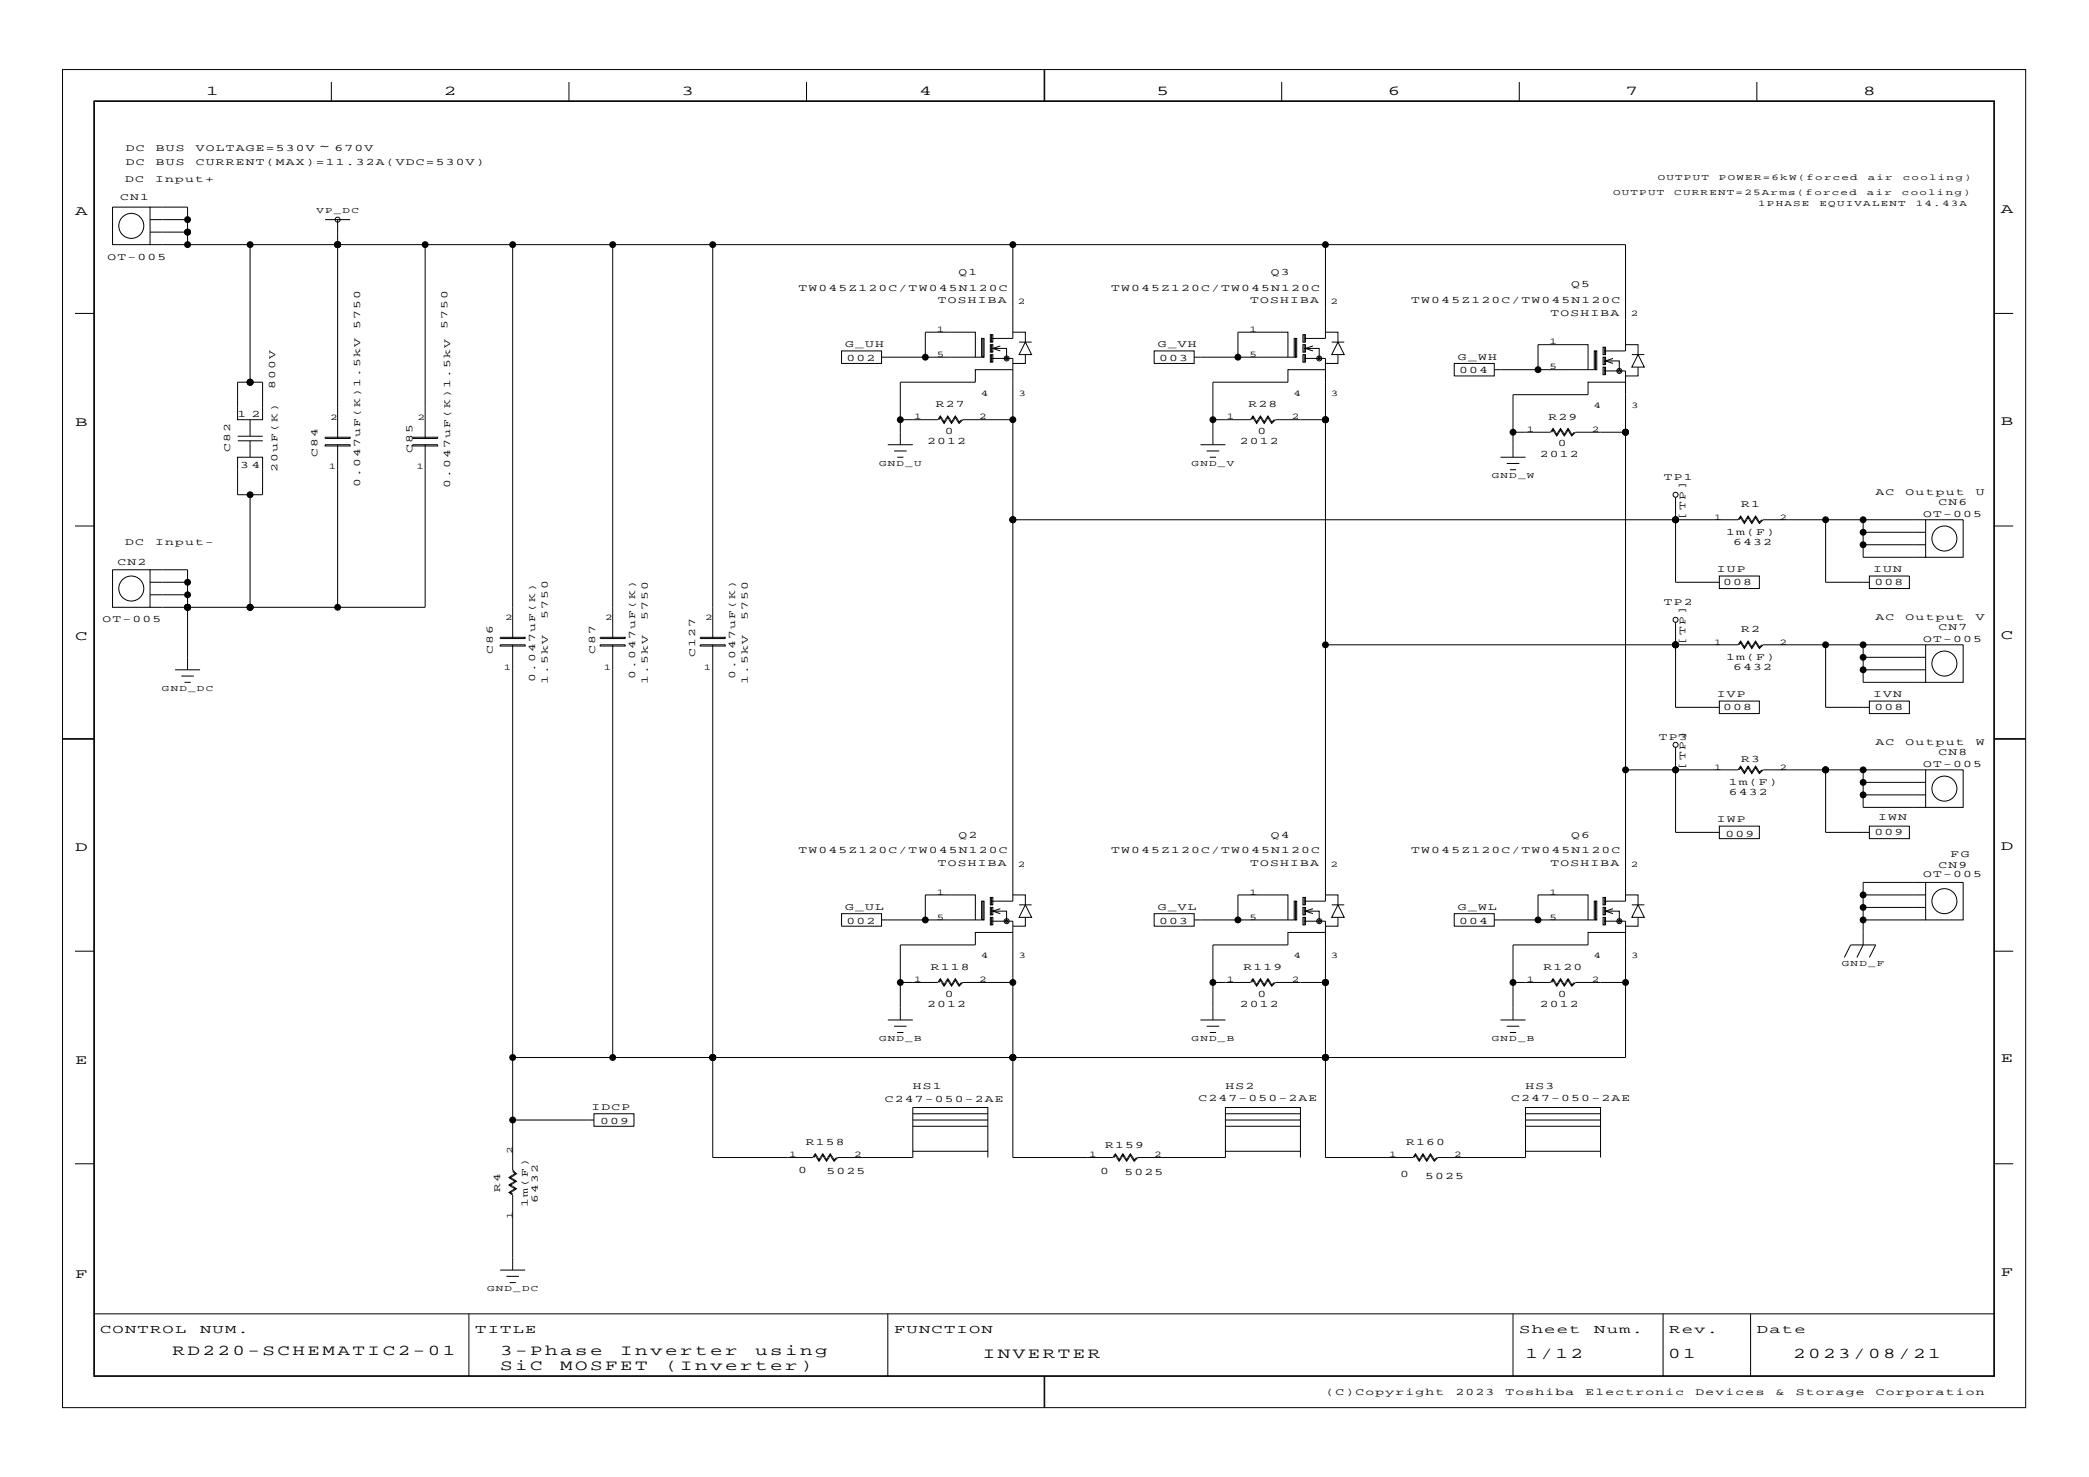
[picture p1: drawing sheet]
<svg xmlns="http://www.w3.org/2000/svg" width="420mm" height="297mm" viewBox="0 0 420 297" stroke-linecap="round" stroke-linejoin="round" font-family="sans-serif">
<g fill="none" stroke="#000" stroke-width=".2">
<path d="M12.6 14h394.8v269.1h-394.8zM66.6 16.5v3.8M114.4 16.5v3.8M162.2 16.5v3.8M210 14v6.3M210.1 14v6.3M257.8 16.5v3.8M305.6 16.5v3.8M353.4 16.5v3.8M18.9 20.3h382.2v256.5h-382.2zM19 20.4h382v256.3h-382zM22.6 41.7h7.6v7.5h-7.6z"/>
<path d="M30.2 41.7h7.5v7.5M30.2 49.2h296.7v21.4h-4.2M30.2 44.2h7.5M30.2 46.7h7.5M50.3 49.2v27.7M65.4 44.2h5M67.9 44.2v44M85.5 49.2v39M103.1 49.2v79.2M123.2 49.2v79.2M143.4 49.2v79.2M203.7 49.2v18.9h-4.3"/>
<path d="M266.6 49.2v18.9h-4.3M15.1 63h3.8M47.8 76.9h5v7.5h-5zM169.3 70.6h8v2.5h-8zM186.1 71.8v-5h10.1v5M197.4 71.8h-20.1M197.4 71.8h.3v-3.7h.2v3.7h-.2M197.7 68.1h-.3v3.7M199.2 71.3h.5v1.5h-.5zM199.2 69.3h.5v1.5h-.5zM199.2 67.3h.5v1.5h-.5zM199.4 70.1h3.1v2"/>
<path d="M199.4 72.1h4.3v109.1h-4.3M199.4 67.3v1.5M199.4 69.3v1.5M199.4 71.3v1.5M201.2 69.6l-1.5 .5 1.5 .5M203.7 66.8h2.5v2M203.7 74.3h-7.5v2.6h-15.1v12.5M205 68.8h2.5M206.2 71.3v1.8h-2.5M206.2 68.8l1.3 2.5h-2.5zM232.1 70.6h8.1v2.5h-8.1zM249 71.8v-5h10v5"/>
<path d="M260.3 71.8h-20.1M260.3 71.8h.2v-3.7h.3v3.7h-.3M260.5 68.1h-.2v3.7M262.1 71.3h.5v1.5h-.5zM262.1 69.3h.5v1.5h-.5zM262.1 67.3h.5v1.5h-.5zM262.3 70.1h3v2M262.3 72.1h4.3v109.1h-4.3M262.3 67.3v1.5M262.3 69.3v1.5M262.3 71.3v1.5M264.1 69.6l-1.5 .5 1.5 .5"/>
<path d="M266.6 66.8h2.5v2M266.6 74.3h-7.6v2.6h-15v12.5M267.8 68.8h2.6M269.1 71.3v1.8h-2.5M269.1 68.8l1.3 2.5h-2.6zM292.5 73.1h8v2.5h-8zM309.3 74.3v-5h10.1v5M320.7 74.3h-20.2M320.7 74.3h.2v-3.7h.3v3.7h-.3M320.9 70.6h-.2v3.7M322.4 73.8h.5v1.6h-.5zM322.4 71.8h.5v1.5h-.5z"/>
<path d="M322.4 69.8h.5v1.5h-.5zM322.7 72.6h3v2M322.7 74.6h4.2v106.6h-4.2M322.7 69.8v1.5M322.7 71.8v1.5M322.7 73.8v1.6M324.4 72.1l-1.5 .5 1.5 .5M326.9 69.3h2.6v2M326.9 76.9h-7.5v2.5h-15.1v12.6M328.2 71.3h2.5M329.5 73.8v1.8h-2.6M329.5 71.3l1.2 2.5h-2.5z"/>
<path d="M401.1 63h3.8M47.8 92h5v7.5h-5zM47.8 87.7h5M47.8 88.7h5.1M50.3 84.4v3.3M50.3 88.6v3.3M50.3 99.5v22.6M65.4 87.9h5v.3h-5zM65.4 89.4h5v.3h-5zM67.9 89.4v32.7M83 87.9h5v.3h-5zM83 89.4h5v.3h-5z"/>
<path d="M85.5 89.4v32.7h-55.3M178.6 89.4h5M179.8 90.7h2.5M180.4 92h1.3M181.1 84.4h7.5l.5-.7 .8 1.2 .7-1.2 .8 1.2 .7-1.2 .8 1.2 .5-.5M188.9 84.4l.2-.5 .8 1.3 .7-1.3 .8 1.3 .7-1.3 .8 1.3 .8-.8h10M241.4 89.4h5.1M242.7 90.7h2.5M243.3 92h1.3M244 84.4h7.5l.5-.7 .8 1.2 .7-1.2 .8 1.2 .7-1.2 .8 1.2 .5-.5M251.7 84.4l.3-.5 .8 1.3 .7-1.3 .8 1.3 .7-1.3 .8 1.3 .7-.8h10.1M301.8 92h5"/>
<path d="M303.1 93.2h2.5M303.7 94.5h1.2M304.3 86.9h7.6l.5-.7 .7 1.2 .8-1.2 .7 1.2 .8-1.2 .7 1.2 .5-.5M312.1 86.9l.3-.5 .7 1.3 .8-1.3 .7 1.3 .8-1.3 .7 1.3 .8-.8h10M15.1 105.8h3.8M22.6 114.6h7.6v7.5h-7.6zM30.2 114.6h7.5v20.1M30.2 117.1h7.5M30.2 119.6h7.5M203.7 104.5h145.9l.5-.7 .7 1.2 .8-1.2 .7 1.2 .8-1.2 .8 1.2 .5-.5M337 100v17.1h8.8M345.8 115.8h8.1v2.6h-8.1z"/>
<path d="M349.8 104.5l.3-.5 .7 1.3 .8-1.3 .7 1.3 .8-1.3 .8 1.3 .7-.8h32.7M367.2 104.5v12.6h8.8M374.7 104.5v7.6h12.6M374.7 107h12.6M374.7 109.6h12.6M376 115.8h8v2.6h-8zM387.3 104.5h7.6v7.6h-7.6zM401.1 105.8h3.8M35.2 134.7h5M36.5 136h2.5M37.1 137.2h1.3M100.6 128.2h5v.2h-5z"/>
<path d="M100.6 129.7h5v.2h-5zM103.1 129.7v105.6l.8 .8-1.3 .7 1.3 .8-1.3 .7 1.3 .8-1.3 .7 .5 .3M120.7 128.2h5v.2h-5zM120.7 129.7h5v.2h-5zM123.2 129.7v83M140.8 128.2h5.1v.2h-5.1zM140.8 129.7h5.1v.2h-5.1zM143.4 129.7v103.1h20.1l.5-.8 .7 1.3 .8-1.3 .7 1.3 .8-1.3 .7 1.3 .6-.5M266.6 129.7h83l.5-.8 .7 1.3 .8-1.3 .7 1.3 .8-1.3 .8 1.3 .5-.5M337 125.2v17.1h8.8M349.8 129.7l.3-.5 .7 1.2 .8-1.2 .7 1.2 .8-1.2 .8 1.2 .7-.7h32.7M367.2 129.7v12.6h8.8"/>
<path d="M374.7 129.7v7.5h12.6M374.7 134.7h12.6M374.7 132.2h12.6M387.3 129.7h7.6v7.5h-7.6zM12.6 148.7h6.3M12.6 148.5h6.3M326.9 154.8h22.7l.5-.7 .7 1.2 .8-1.2 .7 1.2 .8-1.2 .8 1.2 .5-.5M337 150.3v17.1h8.8M345.8 141h8.1v2.5h-8.1zM349.8 154.8l.3-.5 .7 1.3 .8-1.3 .7 1.3 .8-1.3 .8 1.3 .7-.8h32.7M367.2 154.8v12.6h8.8M374.7 154.8v7.6h12.6"/>
<path d="M374.7 157.3h12.6M374.7 159.9h12.6M376 141h8v2.5h-8zM387.3 154.8h7.6v7.6h-7.6zM401.1 148.7h6.3M401.1 148.5h6.3M203.7 180h2.5v2M266.6 180h2.5v2M326.9 180h2.6v2M345.8 166.1h8.1v2.6h-8.1zM374.7 180h12.6M376 166.1h8v2.6h-8z"/>
<path d="M387.3 177.5h7.6v7.5h-7.6zM387.3 177.5h-12.6v12.5l-1.2 2.6M15.1 191.3h3.8M169.3 183.7h8v2.6h-8zM181.1 197.6h7.5l.5-.8 .8 1.3 .7-1.3 .8 1.3 .7-1.3 .8 1.3 .5-.5M186.1 185v-5h10.1v5M188.9 197.6l.2-.5 .8 1.2 .7-1.2 .8 1.2 .7-1.2 .8 1.2 .8-.7h10M197.4 185h-20.1M197.4 185h.3v-3.8h.2v3.8h-.2M197.7 181.2h-.3v3.8M199.2 184.5h.5v1.5h-.5zM199.2 182.5h.5v1.5h-.5z"/>
<path d="M199.2 180.5h.5v1.5h-.5zM199.4 185.3h4.3v47.5h20.1l.5-.8 .8 1.3 .7-1.3 .8 1.3 .8-1.3 .7 1.3 .5-.5M199.4 183.2h3.1v2.1M199.4 180.5v1.5M199.4 182.5v1.5M199.4 184.5v1.5M201.2 182.7l-1.5 .5 1.5 .5M203.7 187.5h-7.5v2.5h-15.1v15.1M205 182h2.5M206.2 184.5v1.8h-2.5M206.2 182l1.3 2.5h-2.5zM232.1 183.7h8.1v2.6h-8.1z"/>
<path d="M244 197.6h7.5l.5-.8 .8 1.3 .7-1.3 .8 1.3 .7-1.3 .8 1.3 .5-.5M249 185v-5h10v5M251.7 197.6l.3-.5 .8 1.2 .7-1.2 .8 1.2 .7-1.2 .8 1.2 .7-.7h10.1M260.3 185h-20.1M260.3 185h.2v-3.8h.3v3.8h-.3M260.5 181.2h-.2v3.8M262.1 184.5h.5v1.5h-.5zM262.1 182.5h.5v1.5h-.5zM262.1 180.5h.5v1.5h-.5zM262.3 185.3h4.3v47.5h17.6l.5-.8 .7 1.3 .8-1.3 .8 1.3 .7-1.3 .8 1.3 .5-.5M262.3 183.2h3v2.1M262.3 180.5v1.5"/>
<path d="M262.3 182.5v1.5M262.3 184.5v1.5M264.1 182.7l-1.5 .5 1.5 .5M266.6 187.5h-7.6v2.5h-15v15.1M267.8 182h2.6M269.1 184.5v1.8h-2.5M269.1 182l1.3 2.5h-2.6zM292.5 183.7h8v2.6h-8zM304.3 197.6h7.6l.5-.8 .7 1.3 .8-1.3 .7 1.3 .8-1.3 .7 1.3 .5-.5M309.3 185v-5h10.1v5M312.1 197.6l.3-.5 .7 1.2 .8-1.2 .7 1.2 .8-1.2 .7 1.2 .8-.7h10M320.7 185h-20.2"/>
<path d="M320.7 185h.2v-3.8h.3v3.8h-.3M320.9 181.2h-.2v3.8M322.4 184.5h.5v1.5h-.5zM322.4 182.5h.5v1.5h-.5zM322.4 180.5h.5v1.5h-.5zM322.7 183.2h3v2.1M322.7 185.3h4.2v27.4h-223.8M322.7 180.5v1.5M322.7 182.5v1.5M322.7 184.5v1.5M324.4 182.7l-1.5 .5 1.5 .5M326.9 187.5h-7.5v2.5h-15.1v15.1"/>
<path d="M328.2 182h2.5M329.5 184.5v1.8h-2.6M329.5 182l1.2 2.5h-2.5zM371 192.6l1.2-2.6h5l-1.2 2.6M374.7 185h12.6M374.7 182.5h12.6M401.1 191.3h3.8M178.6 205.1h5M179.8 206.4h2.5M180.4 207.6h1.3M241.4 205.1h5.1M242.7 206.4h2.5"/>
<path d="M243.3 207.6h1.3M301.8 205.1h5M303.1 206.4h2.5M303.7 207.6h1.2M15.1 234h3.8M103.1 235.6l.5 .5-1.2 .7 1.2 .8-1.2 .7 1.2 .8-1.2 .7 .7 .5v15.1M103.1 225.2h16.4M119.5 224h8v2.5h-8zM183.6 222.7h15.1v8.8h-15.1zM183.6 231.5v1.3h-15.1l-.8 .7-.7-1.2-.8 1.2-.7-1.2-.8 1.2-.7-1.2-.3 .5M183.6 226.5h15.1M183.6 225.2h15.1"/>
<path d="M183.6 224h15.1M198.7 231.5v1.3M246.5 222.7h15.1v8.8h-15.1zM246.5 231.5v1.3h-17.6l-.8 .7-.7-1.2-.8 1.2-.8-1.2-.7 1.2-.8-1.2-.2 .5M246.5 226.5h15.1M246.5 225.2h15.1M246.5 224h15.1M261.6 231.5v1.3M306.8 222.7h15.1v8.8h-15.1zM306.8 231.5v1.3h-17.6l-.7 .7-.8-1.2-.7 1.2-.8-1.2-.8 1.2-.7-1.2-.3 .5M306.8 226.5h15.1M306.8 225.2h15.1"/>
<path d="M306.8 224h15.1M321.9 231.5v1.3M401.1 234h3.8M100.6 255.4h5M101.9 256.7h2.5M102.5 257.9h1.2M18.9 264.2h382.2M94.3 264.2v12.6M178.6 264.2v12.6M210 276.8v6.3M210.1 276.8v6.3M304.3 264.2v12.6"/>
<path d="M334.5 264.2v12.6M352.1 264.2v12.6"/>
<circle cx="26.4" cy="45.4" r="2.52"/>
<circle cx="67.9" cy="44.2" r=".5"/>
<circle cx="202.5" cy="72.1" r=".25"/>
<circle cx="202.5" cy="72.1" r=".5"/>
<circle cx="265.3" cy="72.1" r=".25"/>
<circle cx="265.3" cy="72.1" r=".5"/>
<circle cx="325.7" cy="74.6" r=".25"/>
<circle cx="325.7" cy="74.6" r=".5"/>
<circle cx="337" cy="99.5" r=".5"/>
<circle cx="26.4" cy="118.4" r="2.52"/>
<circle cx="391.1" cy="108.3" r="2.51"/>
<circle cx="337" cy="124.6" r=".5"/>
<circle cx="391.1" cy="133.5" r="2.51"/>
<circle cx="337" cy="149.8" r=".5"/>
<circle cx="391.1" cy="158.6" r="2.51"/>
<circle cx="202.5" cy="185.3" r=".5"/>
<circle cx="202.5" cy="185.3" r=".25"/>
<circle cx="265.3" cy="185.3" r=".5"/>
<circle cx="265.3" cy="185.3" r=".25"/>
<circle cx="325.7" cy="185.3" r=".5"/>
<circle cx="325.7" cy="185.3" r=".25"/>
<circle cx="391.1" cy="181.2" r="2.51"/>
</g>
<g fill="#000">
<circle cx="37.7" cy="46.7" r=".69"/>
<circle cx="37.7" cy="44.2" r=".69"/>
<circle cx="37.7" cy="49.2" r=".69"/>
<circle cx="50.3" cy="49.2" r=".69"/>
<circle cx="67.9" cy="49.2" r=".69"/>
<circle cx="85.5" cy="49.2" r=".69"/>
<circle cx="103.1" cy="49.2" r=".69"/>
<circle cx="123.2" cy="49.2" r=".69"/>
<circle cx="143.4" cy="49.2" r=".69"/>
<circle cx="203.7" cy="49.2" r=".69"/>
<circle cx="266.6" cy="49.2" r=".69"/>
<circle cx="50.3" cy="76.9" r=".69"/>
<circle cx="186.1" cy="71.8" r=".69"/>
<circle cx="249" cy="71.8" r=".69"/>
<circle cx="309.3" cy="74.3" r=".69"/>
<circle cx="50.3" cy="99.5" r=".69"/>
<circle cx="181.1" cy="84.4" r=".69"/>
<circle cx="203.7" cy="84.4" r=".69"/>
<circle cx="244" cy="84.4" r=".69"/>
<circle cx="266.6" cy="84.4" r=".69"/>
<circle cx="304.3" cy="86.9" r=".69"/>
<circle cx="326.9" cy="86.9" r=".69"/>
<circle cx="37.7" cy="117.1" r=".69"/>
<circle cx="37.7" cy="119.6" r=".69"/>
<circle cx="203.7" cy="104.5" r=".69"/>
<circle cx="337" cy="104.5" r=".69"/>
<circle cx="367.2" cy="104.5" r=".69"/>
<circle cx="374.7" cy="107" r=".69"/>
<circle cx="374.7" cy="109.6" r=".69"/>
<circle cx="374.7" cy="104.5" r=".69"/>
<circle cx="37.7" cy="122.1" r=".69"/>
<circle cx="50.3" cy="122.1" r=".69"/>
<circle cx="67.9" cy="122.1" r=".69"/>
<circle cx="266.6" cy="129.7" r=".69"/>
<circle cx="337" cy="129.7" r=".69"/>
<circle cx="367.2" cy="129.7" r=".69"/>
<circle cx="374.7" cy="129.7" r=".69"/>
<circle cx="374.7" cy="132.2" r=".69"/>
<circle cx="374.7" cy="134.7" r=".69"/>
<circle cx="326.9" cy="154.8" r=".69"/>
<circle cx="337" cy="154.8" r=".69"/>
<circle cx="367.2" cy="154.8" r=".69"/>
<circle cx="374.7" cy="154.8" r=".69"/>
<circle cx="374.7" cy="159.9" r=".69"/>
<circle cx="374.7" cy="157.3" r=".69"/>
<circle cx="374.7" cy="180" r=".69"/>
<circle cx="181.1" cy="197.6" r=".69"/>
<circle cx="186.1" cy="185" r=".69"/>
<circle cx="203.7" cy="197.6" r=".69"/>
<circle cx="244" cy="197.6" r=".69"/>
<circle cx="249" cy="185" r=".69"/>
<circle cx="266.6" cy="197.6" r=".69"/>
<circle cx="304.3" cy="197.6" r=".69"/>
<circle cx="309.3" cy="185" r=".69"/>
<circle cx="326.9" cy="197.6" r=".69"/>
<circle cx="374.7" cy="185" r=".69"/>
<circle cx="374.7" cy="182.5" r=".69"/>
<circle cx="103.1" cy="212.7" r=".69"/>
<circle cx="123.2" cy="212.7" r=".69"/>
<circle cx="143.4" cy="212.7" r=".69"/>
<circle cx="203.7" cy="212.7" r=".69"/>
<circle cx="266.6" cy="212.7" r=".69"/>
<circle cx="103.1" cy="225.2" r=".69"/>
</g>
<g font-size="3">
<text x="34.7" y="272.5">RD220-SCHEMATIC2-01</text>
<text x="100.6" y="272.5">3-Phase</text>
<text x="100.6" y="275.5">SiC</text>
<text x="112.7" y="275.5">MOSFET</text>
<text x="124.7" y="272.5">Inverter</text>
<text x="133.8" y="275.5">(Inverter)</text>
<text x="151.9" y="272.5">using</text>
<text x="197.7" y="273">INVERTER</text>
<text x="306.8" y="273">1/12</text>
<text x="335.5" y="273">01</text>
<text x="360.6" y="273">2023/08/21</text>
</g>
<g font-size="2.7">
<text x="41.5" y="19">1</text>
<text x="89.3" y="19">2</text>
<text x="137.1" y="19">3</text>
<text x="184.9" y="19">4</text>
<text x="232.6" y="19">5</text>
<text x="279.2" y="19">6</text>
<text x="326.9" y="19">7</text>
<text x="374.7" y="19">8</text>
<text x="15.1" y="43.2">A</text>
<text x="402.4" y="42.9">A</text>
<text x="15.1" y="85.7">B</text>
<text x="402.4" y="85.4">B</text>
<text x="15.1" y="128.7">C</text>
<text x="402.4" y="128.4">C</text>
<text x="15.1" y="171.2">D</text>
<text x="402.4" y="170.9">D</text>
<text x="15.1" y="213.9">E</text>
<text x="402.4" y="213.7">E</text>
<text x="15.1" y="256.9">F</text>
<text x="402.4" y="256.7">F</text>
</g>
<g font-size="2.5">
<text x="20.1" y="268">CONTROL</text>
<text x="40.2" y="268">NUM.</text>
<text x="95.6" y="268">TITLE</text>
<text x="179.8" y="268">FUNCTION</text>
<text x="305.6" y="268">Sheet</text>
<text x="320.7" y="268">Num.</text>
<text x="335.7" y="268">Rev.</text>
<text x="353.4" y="268">Date</text>
</g>
<g font-size="2">
<text x="25.3" y="30.3">DC</text>
<text x="25.3" y="33.3">DC</text>
<text x="31.3" y="30.3">BUS</text>
<text x="31.3" y="33.3">BUS</text>
<text x="39.4" y="30.3">VOLTAGE=530V～670V</text>
<text x="39.4" y="33.3">CURRENT(MAX)=11.32A(VDC=530V)</text>
<text x="24.1" y="40.1">CN1</text>
<text x="25.2" y="36.6">DC</text>
<text x="31.2" y="36.6">Input+</text>
<text x="21.6" y="52.2">OT-005</text>
<text x="160.6" y="58.5">TW045Z120C/TW045N120C</text>
<text x="192.8" y="55.3">Q1</text>
<text x="223.5" y="58.5">TW045Z120C/TW045N120C</text>
<text x="255.6" y="55.3">Q3</text>
<text x="316" y="57.8">Q5</text>
<text x="188.6" y="60.9">TOSHIBA</text>
<text x="251.5" y="60.9">TOSHIBA</text>
<text x="283.9" y="61">TW045Z120C/TW045N120C</text>
<text x="311.8" y="63.5">TOSHIBA</text>
<text x="72.4" y="66.2" transform="rotate(-90 72.4 66.2)">5750</text>
<text x="90" y="66.2" transform="rotate(-90 90 66.2)">5750</text>
<text x="170" y="69.8">G_UH</text>
<text x="232.9" y="69.8">G_VH</text>
<text x="170.3" y="72.6">002</text>
<text x="233.1" y="72.6">003</text>
<text x="293.2" y="72.3">G_WH</text>
<text x="293.5" y="75.1">004</text>
<text x="47.8" y="83.9">1</text>
<text x="50.6" y="83.9">2</text>
<text x="55.3" y="78.2" transform="rotate(-90 55.3 78.2)">800V</text>
<text x="188.2" y="81.9">R27</text>
<text x="251.1" y="81.9">R28</text>
<text x="186.5" y="89.3">2012</text>
<text x="190.1" y="87.3">0</text>
<text x="249.4" y="89.3">2012</text>
<text x="252.9" y="87.3">0</text>
<text x="311.5" y="84.4">R29</text>
<text x="313.3" y="89.8">0</text>
<text x="46.3" y="90.8" transform="rotate(-90 46.3 90.8)">C82</text>
<text x="48.3" y="94.2">3</text>
<text x="50.6" y="94.2">4</text>
<text x="55.8" y="94.8" transform="rotate(-90 55.8 94.8)">20uF(K)</text>
<text x="63.9" y="91.8" transform="rotate(-90 63.9 91.8)">C84</text>
<text x="83" y="91.1" transform="rotate(-90 83 91.1)">C85</text>
<text x="309.7" y="91.8">2012</text>
<text x="72.4" y="97.9" transform="rotate(-90 72.4 97.9)">0.047uF(K)1.5kV</text>
<text x="90.5" y="98.1" transform="rotate(-90 90.5 98.1)">0.047uF(K)1.5kV</text>
<text x="334.6" y="96.5">TP1</text>
<text x="377.2" y="99.5">AC</text>
<text x="383.3" y="99.5">Output</text>
<text x="389.9" y="101.6">CN6</text>
<text x="397.4" y="99.5">U</text>
<text x="339" y="104.5" transform="rotate(-90 339 104.5)">[TP]</text>
<text x="347.2" y="107.5">1m(F)</text>
<text x="350.2" y="102">R1</text>
<text x="386.8" y="104">OT-005</text>
<text x="23.6" y="113.6">CN2</text>
<text x="25.2" y="109.6">DC</text>
<text x="31.2" y="109.6">Input-</text>
<text x="348.6" y="109.6">6432</text>
<text x="345.3" y="115.1">IUP</text>
<text x="346.6" y="117.6">008</text>
<text x="376.7" y="115.1">IUN</text>
<text x="377" y="117.6">008</text>
<text x="20.6" y="125.2">OT-005</text>
<text x="110.2" y="124.5" transform="rotate(-90 110.2 124.5)">5750</text>
<text x="130.3" y="124.6" transform="rotate(-90 130.3 124.6)">5750</text>
<text x="150.4" y="124.6" transform="rotate(-90 150.4 124.6)">5750</text>
<text x="334.6" y="121.6">TP2</text>
<text x="377.2" y="124.6">AC</text>
<text x="383.3" y="124.6">Output</text>
<text x="397.4" y="124.6">V</text>
<text x="99.1" y="131.6" transform="rotate(-90 99.1 131.6)">C86</text>
<text x="119.7" y="131.6" transform="rotate(-90 119.7 131.6)">C87</text>
<text x="339" y="129.7" transform="rotate(-90 339 129.7)">[TP]</text>
<text x="350.2" y="127.2">R2</text>
<text x="386.8" y="129.2">OT-005</text>
<text x="389.9" y="126.7">CN7</text>
<text x="107.6" y="137.1" transform="rotate(-90 107.6 137.1)">0.047uF(K)</text>
<text x="110.2" y="137.6" transform="rotate(-90 110.2 137.6)">1.5kV</text>
<text x="127.8" y="136.6" transform="rotate(-90 127.8 136.6)">0.047uF(K)</text>
<text x="130.3" y="137.6" transform="rotate(-90 130.3 137.6)">1.5kV</text>
<text x="139.8" y="132.1" transform="rotate(-90 139.8 132.1)">C127</text>
<text x="147.9" y="136.6" transform="rotate(-90 147.9 136.6)">0.047uF(K)</text>
<text x="150.4" y="137.6" transform="rotate(-90 150.4 137.6)">1.5kV</text>
<text x="347.2" y="132.7">1m(F)</text>
<text x="348.6" y="134.7">6432</text>
<text x="345.3" y="140.2">IVP</text>
<text x="346.6" y="142.8">008</text>
<text x="376.7" y="140.2">IVN</text>
<text x="377" y="142.8">008</text>
<text x="333.6" y="148.8">TP3</text>
<text x="377.2" y="149.8">AC</text>
<text x="383.3" y="149.8">Output</text>
<text x="397.4" y="149.8">W</text>
<text x="339" y="154.8" transform="rotate(-90 339 154.8)">[TP]</text>
<text x="350.2" y="153.3">R3</text>
<text x="386.8" y="154.3">OT-005</text>
<text x="389.9" y="151.9">CN8</text>
<text x="347.7" y="157.8">1m(F)</text>
<text x="347.7" y="159.9">6432</text>
<text x="345.3" y="165.4">IWP</text>
<text x="377" y="167.9">009</text>
<text x="377.7" y="164.9">IWN</text>
<text x="160.6" y="171.6">TW045Z120C/TW045N120C</text>
<text x="192.8" y="168.5">Q2</text>
<text x="223.5" y="171.6">TW045Z120C/TW045N120C</text>
<text x="255.6" y="168.5">Q4</text>
<text x="283.9" y="171.6">TW045Z120C/TW045N120C</text>
<text x="316" y="168.5">Q6</text>
<text x="347.1" y="168.4">009</text>
<text x="392.3" y="172.4">FG</text>
<text x="188.6" y="174.1">TOSHIBA</text>
<text x="251.5" y="174.1">TOSHIBA</text>
<text x="311.8" y="174.1">TOSHIBA</text>
<text x="386.8" y="176.5">OT-005</text>
<text x="389.9" y="174.5">CN9</text>
<text x="170" y="183">G_UL</text>
<text x="170.3" y="185.8">002</text>
<text x="232.9" y="183">G_VL</text>
<text x="233.1" y="185.8">003</text>
<text x="293.2" y="183">G_WL</text>
<text x="293.5" y="185.8">004</text>
<text x="187.2" y="195.1">R118</text>
<text x="250.1" y="195.1">R119</text>
<text x="310.5" y="195.1">R120</text>
<text x="186.5" y="202.5">2012</text>
<text x="190.1" y="200.4">0</text>
<text x="249.4" y="202.5">2012</text>
<text x="252.9" y="200.4">0</text>
<text x="309.7" y="202.5">2012</text>
<text x="313.3" y="200.4">0</text>
<text x="178" y="221.6">C247-050-2AE</text>
<text x="183.6" y="218.9">HS1</text>
<text x="241" y="221.5">C247-050-2AE</text>
<text x="246.5" y="218.9">HS2</text>
<text x="304" y="221.5">C247-050-2AE</text>
<text x="306.8" y="218.9">HS3</text>
<text x="119" y="223.2">IDCP</text>
<text x="120.7" y="226">009</text>
<text x="162.1" y="230.3">R158</text>
<text x="222.3" y="230.9">R159</text>
<text x="282.8" y="230.3">R160</text>
<text x="100.6" y="239.7" transform="rotate(-90 100.6 239.7)">R4</text>
<text x="160.5" y="236">0</text>
<text x="166.2" y="236.1">5025</text>
<text x="221.3" y="236.2">0</text>
<text x="226.2" y="236.3">5025</text>
<text x="281.6" y="236.8">0</text>
<text x="286.7" y="237">5025</text>
<text x="106.1" y="242.7" transform="rotate(-90 106.1 242.7)">1m(F)</text>
<text x="108.1" y="241.8" transform="rotate(-90 108.1 241.8)">6432</text>
<text x="266.6" y="280.6">(C)Copyright</text>
<text x="292.7" y="280.6">2023</text>
<text x="302.8" y="280.6">Toshiba</text>
<text x="318.9" y="280.6">Electronic</text>
<text x="341" y="280.6">Devices</text>
<text x="357.1" y="280.6">&amp;</text>
<text x="361.2" y="280.6">Storage</text>
<text x="377.3" y="280.6">Corporation</text>
</g>
<g font-size="1.8">
<text x="324.4" y="39.1">OUTPUT</text>
<text x="333.4" y="36.2">OUTPUT</text>
<text x="336.8" y="39.1">CURRENT=25Arms(forced</text>
<text x="345.7" y="36.2">POWER=6kW(forced</text>
<text x="353.6" y="41.5">1PHASE</text>
<text x="366" y="41.5">EQUIVALENT</text>
<text x="375.5" y="39.1">air</text>
<text x="375.7" y="36.2">air</text>
<text x="382.5" y="39.1">cooling)</text>
<text x="382.7" y="36.2">cooling)</text>
<text x="385.3" y="41.5">14.43A</text>
<text x="63.6" y="42.9">VP_DC</text>
<text x="204.7" y="61.1">2</text>
<text x="267.6" y="61.1">2</text>
<text x="328" y="63.6">2</text>
<text x="188.4" y="71.8">5</text>
<text x="188.4" y="66.8">1</text>
<text x="251.3" y="71.8">5</text>
<text x="251.3" y="66.8">1</text>
<text x="311.7" y="69.3">1</text>
<text x="311.7" y="74.3">5</text>
<text x="197.3" y="79.5">4</text>
<text x="204.8" y="79.5">3</text>
<text x="260.2" y="79.5">4</text>
<text x="267.7" y="79.5">3</text>
<text x="320.5" y="82.1">4</text>
<text x="328.1" y="82.1">3</text>
<text x="66.4" y="84.4">2</text>
<text x="84" y="84.4">2</text>
<text x="183.8" y="84.4">1</text>
<text x="196.9" y="84.4">2</text>
<text x="246.7" y="84.4">1</text>
<text x="259.8" y="84.4">2</text>
<text x="307.1" y="86.9">1</text>
<text x="320.2" y="86.9">2</text>
<text x="66.1" y="94.4">1</text>
<text x="83.7" y="94.4">1</text>
<text x="176.8" y="93.7">GND_U</text>
<text x="239.7" y="93.7">GND_V</text>
<text x="300" y="96.2">GND_W</text>
<text x="344.8" y="104.5">1</text>
<text x="357.9" y="104.5">2</text>
<text x="101.6" y="124.6">2</text>
<text x="121.7" y="124.6">2</text>
<text x="141.8" y="124.6">2</text>
<text x="344.8" y="129.6">1</text>
<text x="357.9" y="129.6">2</text>
<text x="101.4" y="134.7">1</text>
<text x="121.5" y="134.7">1</text>
<text x="141.6" y="134.7">1</text>
<text x="32.6" y="139">GND_DC</text>
<text x="344.8" y="154.8">1</text>
<text x="357.9" y="154.8">2</text>
<text x="188.4" y="179.9">1</text>
<text x="204.7" y="174.3">2</text>
<text x="251.3" y="179.9">1</text>
<text x="267.6" y="174.3">2</text>
<text x="311.7" y="179.9">1</text>
<text x="328" y="174.3">2</text>
<text x="188.4" y="185">5</text>
<text x="251.3" y="185">5</text>
<text x="311.7" y="185">5</text>
<text x="183.8" y="197.5">1</text>
<text x="196.9" y="197.5">2</text>
<text x="197.3" y="192.7">4</text>
<text x="204.8" y="192.7">3</text>
<text x="246.7" y="197.5">1</text>
<text x="259.8" y="197.5">2</text>
<text x="260.2" y="192.7">4</text>
<text x="267.7" y="192.7">3</text>
<text x="307.1" y="197.5">1</text>
<text x="320.2" y="197.5">2</text>
<text x="320.5" y="192.7">4</text>
<text x="328.1" y="192.7">3</text>
<text x="370.5" y="194.3">GND_F</text>
<text x="176.8" y="209.4">GND_B</text>
<text x="239.7" y="209.4">GND_B</text>
<text x="300" y="209.4">GND_B</text>
<text x="103.1" y="232" transform="rotate(-90 103.1 232)">2</text>
<text x="158.7" y="232.7">1</text>
<text x="171.8" y="232.7">2</text>
<text x="219.1" y="232.7">1</text>
<text x="232.1" y="232.7">2</text>
<text x="279.4" y="232.7">1</text>
<text x="292.5" y="232.7">2</text>
<text x="103.1" y="245.1" transform="rotate(-90 103.1 245.1)">1</text>
<text x="98" y="259.7">GND_DC</text>
</g>
</svg>
